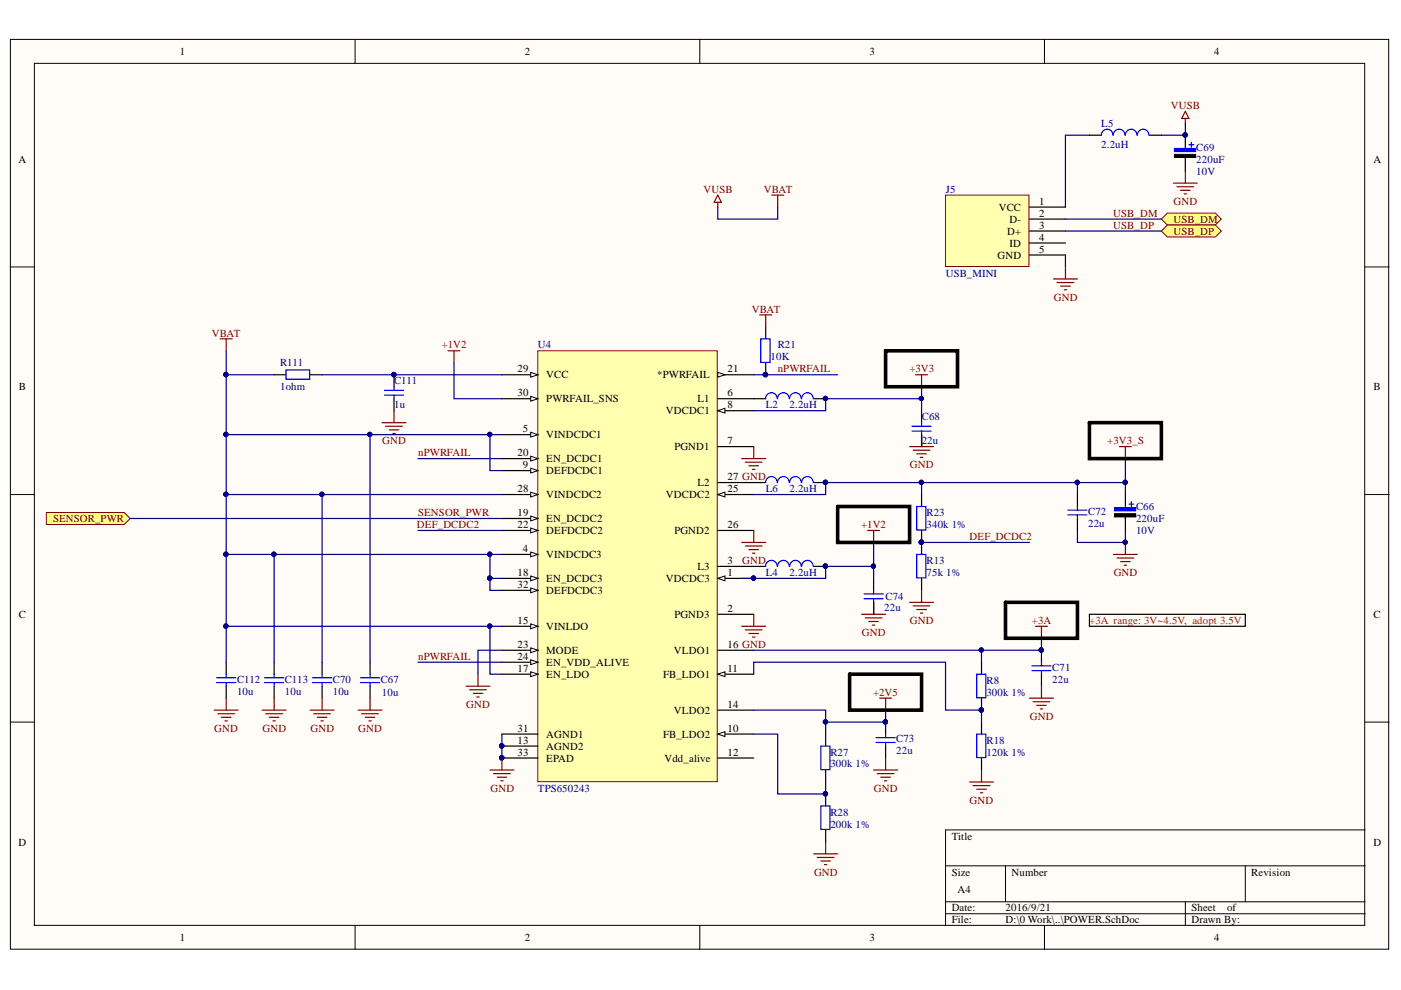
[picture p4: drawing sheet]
<svg xmlns="http://www.w3.org/2000/svg" width="297mm" height="210mm" viewBox="0 0 297 210" stroke-linecap="round" stroke-linejoin="round" font-family="sans-serif">
<g fill="#fffcf8" stroke="#000" stroke-width=".21">
<path d="M2.2 8.4h292.2v192.9h-292.2z"/>
<path d="M7.3 13.4h282v182.8h-282z"/>
</g>
<g fill="none" stroke="#000" stroke-width=".21">
<path d="M75.3 8.4v5M148.4 8.4v5M221.4 8.4v5M2.2 56.6h5.1M289.4 56.6h5.1M2.2 104.9h5.1M289.4 104.9h5.1M2.2 153.1h5.1M289.4 153.1h5.1M289.4 176h-88.9v20.3M75.3 196.3v5.1M148.4 196.3v5.1"/>
<path d="M200.5 183.6h88.9M200.5 191.2h88.9M200.5 193.7h88.9M213.2 183.6v7.6M221.4 196.3v5.1M251.3 191.2v5.1M264 183.6v7.6"/>
</g>
<path d="M248.8 38.8h5.1M249.5 39.6h3.6M251.3 23.6l.8 1.5h-1.5zM251.3 25.1v1M251.3 36.3v2.5M250.3 40.4h2M251.1 41.1h.5" fill="none" stroke="#800000" stroke-width=".25"/>
<path d="M159.8 84.5h2.5M172.5 84.5h2.6M159.8 102.3h2.5M172.5 102.3h2.6M159.8 120.1h2.5M172.5 120.1h2.6" fill="none" stroke="#000" stroke-width=".25"/>
<g fill="#000080" stroke="#000080" stroke-width=".21">
<circle cx="175" cy="84.5" r=".46"/>
<circle cx="175" cy="102.3" r=".46"/>
<circle cx="175" cy="120" r=".46"/>
</g>
<path d="M164.8 84.5a1.23 1.23 0 0 0-1.2-1.2 1.23 1.23 0 0 0-1.3 1.2M167.3 84.5a1.23 1.23 0 0 0-1.2-1.2 1.23 1.23 0 0 0-1.2 1.2M169.9 84.5a1.22 1.22 0 0 0-1.3-1.2 1.22 1.22 0 0 0-1.2 1.2M172.4 84.5a1.22 1.22 0 0 0-1.2-1.2 1.22 1.22 0 0 0-1.2 1.2M164.8 102.3a1.23 1.23 0 0 0-1.2-1.3 1.23 1.23 0 0 0-1.3 1.3M167.3 102.3a1.23 1.23 0 0 0-1.2-1.3 1.23 1.23 0 0 0-1.2 1.3M169.9 102.3a1.22 1.22 0 0 0-1.3-1.3 1.22 1.22 0 0 0-1.2 1.3M172.4 102.3a1.22 1.22 0 0 0-1.2-1.3 1.22 1.22 0 0 0-1.2 1.3M164.8 120.1a1.23 1.23 0 0 0-1.2-1.3 1.23 1.23 0 0 0-1.3 1.3M167.3 120.1a1.23 1.23 0 0 0-1.2-1.3 1.23 1.23 0 0 0-1.2 1.3M169.9 120.1a1.22 1.22 0 0 0-1.3-1.3 1.22 1.22 0 0 0-1.2 1.3M172.4 120.1a1.22 1.22 0 0 0-1.2-1.3 1.22 1.22 0 0 0-1.2 1.3" fill="none" stroke="#00f" stroke-width=".25"/>
<path d="M114 74.4h38.1v91.3h-38.1z" fill="#ffffb0" stroke="#800000" stroke-width=".21"/>
<path d="M106.4 142.9h7.6" fill="none" stroke="#000" stroke-width=".25"/>
<path d="M112.5 142.4l1.5 .5-1.5 .6z" fill="#fffcf8"/>
<path d="M112.5 142.4l1.5 .5-1.5 .6z" fill="none" stroke="#000" stroke-width=".21"/>
<path d="M106.4 122.6h7.6" fill="none" stroke="#000" stroke-width=".25"/>
<path d="M112.5 122.1l1.5 .5-1.5 .5z" fill="#fffcf8"/>
<path d="M112.5 122.1l1.5 .5-1.5 .5z" fill="none" stroke="#000" stroke-width=".21"/>
<path d="M106.4 109.9h7.6" fill="none" stroke="#000" stroke-width=".25"/>
<path d="M112.5 109.4l1.5 .5-1.5 .5z" fill="#fffcf8"/>
<path d="M112.5 109.4l1.5 .5-1.5 .5z" fill="none" stroke="#000" stroke-width=".21"/>
<path d="M106.4 97.2h7.6" fill="none" stroke="#000" stroke-width=".25"/>
<path d="M112.5 96.7l1.5 .5-1.5 .5z" fill="#fffcf8"/>
<path d="M112.5 96.7l1.5 .5-1.5 .5z" fill="none" stroke="#000" stroke-width=".21"/>
<path d="M152.2 79.5h7.6" fill="none" stroke="#000" stroke-width=".25"/>
<path d="M152.2 79l1.5 .5-1.5 .5z" fill="#fffcf8"/>
<path d="M152.2 79l1.5 .5-1.5 .5z" fill="none" stroke="#000" stroke-width=".21"/>
<path d="M106.4 112.5h7.6" fill="none" stroke="#000" stroke-width=".25"/>
<path d="M112.5 112l1.5 .5-1.5 .5z" fill="#fffcf8"/>
<path d="M112.5 112l1.5 .5-1.5 .5z" fill="none" stroke="#000" stroke-width=".21"/>
<path d="M106.4 137.9h7.6" fill="none" stroke="#000" stroke-width=".25"/>
<path d="M112.5 137.4l1.5 .5-1.5 .5z" fill="#fffcf8"/>
<path d="M112.5 137.4l1.5 .5-1.5 .5z" fill="none" stroke="#000" stroke-width=".21"/>
<path d="M106.4 140.4h7.6" fill="none" stroke="#000" stroke-width=".25"/>
<path d="M112.5 139.9l1.5 .5-1.5 .5z" fill="#fffcf8"/>
<path d="M112.5 139.9l1.5 .5-1.5 .5z" fill="none" stroke="#000" stroke-width=".21"/>
<path d="M152.2 104.9h7.6" fill="none" stroke="#000" stroke-width=".25"/>
<path d="M152.2 104.9l1.5-.6v1.1z" fill="#fffcf8"/>
<path d="M152.2 104.9l1.5-.6v1.1z" fill="none" stroke="#000" stroke-width=".21"/>
<path d="M106.4 104.9h7.6M152.2 112.5h7.6M152.2 102.3h7.6" fill="none" stroke="#000" stroke-width=".25"/>
<path d="M112.5 104.3l1.5 .6-1.5 .5z" fill="#fffcf8"/>
<path d="M112.5 104.3l1.5 .6-1.5 .5z" fill="none" stroke="#000" stroke-width=".21"/>
<path d="M106.4 79.5h7.6" fill="none" stroke="#000" stroke-width=".25"/>
<path d="M112.5 79l1.5 .5-1.5 .5z" fill="#fffcf8"/>
<path d="M112.5 79l1.5 .5-1.5 .5z" fill="none" stroke="#000" stroke-width=".21"/>
<path d="M106.4 84.5h7.6" fill="none" stroke="#000" stroke-width=".25"/>
<path d="M112.5 84l1.5 .5-1.5 .5z" fill="#fffcf8"/>
<path d="M112.5 84l1.5 .5-1.5 .5z" fill="none" stroke="#000" stroke-width=".21"/>
<path d="M106.4 125.2h7.6M106.4 155.6h7.6" fill="none" stroke="#000" stroke-width=".25"/>
<path d="M112.5 124.7l1.5 .5-1.5 .5z" fill="#fffcf8"/>
<path d="M112.5 124.7l1.5 .5-1.5 .5z" fill="none" stroke="#000" stroke-width=".21"/>
<path d="M152.2 122.6h7.6M106.4 160.7h7.6" fill="none" stroke="#000" stroke-width=".25"/>
<circle cx="106.4" cy="160.7" r=".46" fill="#000080" stroke="#000080" stroke-width=".21"/>
<path d="M152.2 122.6l1.5-.5v1z" fill="#fffcf8"/>
<path d="M152.2 122.6l1.5-.5v1z" fill="none" stroke="#000" stroke-width=".21"/>
<circle cx="159.8" cy="122.6" r=".46" fill="#000080" stroke="#000080" stroke-width=".21"/>
<path d="M106.4 117.6h7.6M152.2 130.2h7.6M152.2 120.1h7.6" fill="none" stroke="#000" stroke-width=".25"/>
<path d="M112.5 117l1.5 .6-1.5 .5z" fill="#fffcf8"/>
<path d="M112.5 117l1.5 .6-1.5 .5z" fill="none" stroke="#000" stroke-width=".21"/>
<path d="M106.4 92.2h7.6" fill="none" stroke="#000" stroke-width=".25"/>
<path d="M112.5 91.6l1.5 .6-1.5 .5z" fill="#fffcf8"/>
<path d="M112.5 91.6l1.5 .6-1.5 .5z" fill="none" stroke="#000" stroke-width=".21"/>
<path d="M152.2 84.5h7.6M152.2 94.7h7.6M152.2 87.1h7.6" fill="none" stroke="#000" stroke-width=".25"/>
<path d="M152.2 87.1l1.5-.5v1z" fill="#fffcf8"/>
<path d="M152.2 87.1l1.5-.5v1z" fill="none" stroke="#000" stroke-width=".21"/>
<path d="M106.4 99.8h7.6" fill="none" stroke="#000" stroke-width=".25"/>
<path d="M112.5 99.3l1.5 .5-1.5 .5z" fill="#fffcf8"/>
<path d="M112.5 99.3l1.5 .5-1.5 .5z" fill="none" stroke="#000" stroke-width=".21"/>
<path d="M152.2 155.6h7.6" fill="none" stroke="#000" stroke-width=".25"/>
<path d="M152.2 155.6l1.5-.5v1.1z" fill="#fffcf8"/>
<path d="M152.2 155.6l1.5-.5v1.1z" fill="none" stroke="#000" stroke-width=".21"/>
<path d="M152.2 142.9h7.6" fill="none" stroke="#000" stroke-width=".25"/>
<path d="M152.2 142.9l1.5-.5v1.1z" fill="#fffcf8"/>
<path d="M152.2 142.9l1.5-.5v1.1z" fill="none" stroke="#000" stroke-width=".21"/>
<path d="M106.4 132.8h7.6M106.4 158.2h7.6M152.2 150.6h7.6M152.2 160.7h7.6" fill="none" stroke="#000" stroke-width=".25"/>
<circle cx="106.4" cy="158.1" r=".46" fill="#000080" stroke="#000080" stroke-width=".21"/>
<path d="M112.5 132.3l1.5 .5-1.5 .5z" fill="#fffcf8"/>
<path d="M112.5 132.3l1.5 .5-1.5 .5z" fill="none" stroke="#000" stroke-width=".21"/>
<g fill="none" stroke="#000" stroke-width=".25">
<path d="M251.3 28.7v2.5M251.3 33v3.3M162.3 69.3v2.5M162.3 76.9v2.6M195.4 87.1v2.5M195.4 92.2v2.5M228.4 104.9v2.5M228.4 109.9v2.6M152.2 137.9h7.6M185.2 122.6v2.6M185.2 127.7v2.5M187.8 153.1v2.5"/>
<path d="M187.8 158.2v2.5"/>
</g>
<g fill="#000080" stroke="#000080" stroke-width=".21">
<circle cx="106.4" cy="160.7" r=".46"/>
<circle cx="159.8" cy="122.6" r=".46"/>
<circle cx="106.4" cy="158.1" r=".46"/>
<circle cx="162.3" cy="79.4" r=".47"/>
<circle cx="187.7" cy="153.1" r=".46"/>
<circle cx="251.3" cy="28.6" r=".46"/>
</g>
<g fill="none" stroke="#00f" stroke-width=".25">
<path d="M251.3 31.2v.8M252.1 30.7h1M252.6 30.2v1M161.3 71.8h2v5h-2zM193.4 90.4h4M193.4 91.4h4M195.4 89.6v.8M195.4 91.4v.8M226.4 109.2h4.1M226.4 108.2h4.1M228.4 107.4v.8M228.4 109.2v.7"/>
<path d="M183.2 125.9h4.1M183.2 126.9h4.1M185.2 125.2v.7M185.2 126.9v.8M185.7 156.4h4.1M185.7 157.4h4.1M187.8 155.6v.8M187.8 157.4v.8"/>
</g>
<g fill="none" stroke="#800000" stroke-width=".25">
<path d="M223.4 59.1h5M224.1 59.9h3.6M225.9 56.6v2.5M95 74.4h2.5M96.3 74.4v2.5M194.1 79.5h2.6M195.4 79.5v2.5M224.9 60.7h2M225.6 61.4h.5M192.8 94.7h5.1M193.6 95.5h3.6M194.4 96.2h2"/>
<path d="M195.1 97h.5M195.4 92.2v2.5M157.3 115h5M158 115.8h3.6M158.8 116.5h2M159.5 117.3h.6M159.8 112.5v2.5M184 112.5h2.5M185.2 112.5v2.5M182.7 130.2h5.1M183.4 131h3.6M184.2 131.8h2"/>
<path d="M185 132.5h.5M185.2 127.7v2.5M98.8 145.5h5.1M99.6 146.2h3.5M100.3 147h2.1M101.1 147.8h.5M101.3 142.9v2.6M186.5 148h2.5M187.8 148v2.6M103.9 163.3h5.1M104.6 164h3.6M105.4 164.8h2"/>
<path d="M106.2 165.5h.5M106.4 160.7v2.6M175.1 178.5v2.5M185.2 163.3h5.1M186 164h3.5M186.7 164.8h2.1M187.5 165.5h.5M187.8 160.7v2.6M172.5 181h5.1M173.3 181.8h3.5M174 182.6h2.1M174.8 183.3h.5"/>
</g>
<path d="M249 31.5h4.5v.6h-4.5z" fill="#00f" stroke="#00f" stroke-width=".21"/>
<path d="M249 32.7h4.5v.7h-4.5z" fill="#000" stroke="#000" stroke-width=".21"/>
<path d="M200.5 41.4h17.7v15.1h-17.7z" fill="#ffffb0" stroke="#800000" stroke-width=".21"/>
<path d="M231 28.7h2.5M243.7 28.7h2.5M218.3 43.9h7.6M218.3 46.4h7.6M218.3 49h7.6M218.3 51.5h7.6M218.3 54.1h7.6" fill="none" stroke="#000" stroke-width=".25"/>
<path d="M236 28.7a1.22 1.22 0 0 0-1.3-1.3 1.22 1.22 0 0 0-1.2 1.3M238.5 28.7a1.23 1.23 0 0 0-1.2-1.3 1.23 1.23 0 0 0-1.3 1.3M241 28.7a1.22 1.22 0 0 0-1.2-1.3 1.22 1.22 0 0 0-1.2 1.3M243.6 28.7a1.22 1.22 0 0 0-1.2-1.3 1.22 1.22 0 0 0-1.3 1.3" fill="none" stroke="#00f" stroke-width=".25"/>
<path d="M152.2 41.4l.7 1.5h-1.5zM152.2 42.9v1M163.6 41.4h2.6M164.9 41.4v2.5M161.1 66.8h2.5M162.3 66.8v2.5" fill="none" stroke="#800000" stroke-width=".25"/>
<g fill="#ffff80" stroke="#800000" stroke-width=".21">
<path d="M246.2 46.4l1.3-1.2h10.2l1.2 1.2-1.2 1.3h-10.2z" fill-rule="evenodd"/>
<path d="M246.2 49l1.3-1.3h10.2l1.2 1.3-1.2 1.3h-10.2z" fill-rule="evenodd"/>
</g>
<path d="M195.4 104.9v2.5M195.4 112.5v5.1M195.4 122.6v2.6" fill="none" stroke="#000" stroke-width=".25"/>
<circle cx="195.3" cy="115" r=".46" fill="#000080" stroke="#000080" stroke-width=".21"/>
<path d="M194.4 117.6h1.9v4.9h-1.9zM194.4 107.4h1.9v5h-1.9z" fill="none" stroke="#00f" stroke-width=".25"/>
<path d="M237.3 94.7h2.6M238.6 94.7v2.5M192.8 127.7h5.1M193.6 128.5h3.6M194.4 129.2h2M195.1 130h.5M195.4 125.2v2.5" fill="none" stroke="#800000" stroke-width=".25"/>
<path d="M9.8 108.7h16.5l1.3 1.2-1.3 1.3h-16.5z" fill-rule="evenodd" fill="#ffff80" stroke="#800000" stroke-width=".21"/>
<g fill="none" stroke="#000" stroke-width=".25">
<path d="M58.1 79.5h2.6M65.7 79.5h2.6M83.5 79.5v2.5M83.5 84.5v2.6M238.6 104.9v2.5M238.6 109.2v3.3M220.8 137.9v2.5M231 130.2h33v2.6h-33zM48 140.4v2.5M48 145.5v2.5M58.1 140.4v2.5M58.1 145.5v2.5"/>
<path d="M68.3 140.4v2.5M68.3 145.5v2.5M78.5 140.4v2.5M78.5 145.5v2.5M175.1 155.6v2.6M208.1 140.4v2.5M208.1 148v2.6M208.1 153.1v2.5M220.8 142.9v2.6M175.1 163.3v2.5M175.1 168.3v2.6M175.1 176v2.5"/>
<path d="M208.1 160.7v2.6"/>
</g>
<g fill="none" stroke="#00f" stroke-width=".25">
<path d="M60.6 78.4h5v2h-5zM81.5 82.8h4.1M81.5 83.8h4.1M83.5 82v.8M83.5 83.8v.7M238.6 107.4v.8M239.4 106.9h1M239.9 106.4v1M45.9 144.7h4.1M45.9 143.7h4.1M48 142.9v.8M48 144.7v.8"/>
<path d="M56.1 144.7h4.1M56.1 143.7h4.1M58.1 142.9v.8M58.1 144.7v.8M66.3 144.7h4M66.3 143.7h4M68.3 142.9v.8M68.3 144.7v.8M76.4 144.7h4.1M76.4 143.7h4.1M78.5 142.9v.8M78.5 144.7v.8"/>
<path d="M174 158.2h2v5h-2zM207.1 155.6h1.9v5h-1.9zM207.1 142.9h1.9v5h-1.9zM218.8 141.2h4M218.8 142.2h4M220.8 140.4v.8M220.8 142.2v.7M174 170.9h2v5h-2z"/>
</g>
<path d="M236.3 107.6h4.5v.7h-4.5z" fill="#00f" stroke="#00f" stroke-width=".21"/>
<path d="M236.3 108.9h4.5v.7h-4.5z" fill="#000" stroke="#000" stroke-width=".21"/>
<g fill="none" stroke="#800000" stroke-width=".25">
<path d="M46.7 71.8h2.5M48 71.8v2.6M81 89.6h5.1M81.8 90.4h3.5M82.5 91.1h2.1M83.3 91.9h.5M83.5 87.1v2.5M157.3 97.2h5M158 98h3.6M158.8 98.8h2M159.5 99.5h.6M159.8 94.7v2.5"/>
<path d="M236.1 117.6h5M236.8 118.3h3.6M237.6 119.1h2M238.4 119.8h.5M238.6 115v2.6M157.3 132.8h5M158 133.6h3.6M158.8 134.3h2M159.5 135.1h.6M159.8 130.2v2.6M219.5 132.8h2.6M220.8 132.8v2.5"/>
<path d="M45.4 150.6h5.1M46.2 151.3h3.5M46.9 152.1h2.1M47.7 152.9h.5M48 148v2.6M55.6 150.6h5.1M56.3 151.3h3.6M57.1 152.1h2M57.9 152.9h.5M58.1 148v2.6M65.7 150.6h5.1M66.5 151.3h3.6"/>
<path d="M67.3 152.1h2M68 152.9h.5M68.3 148v2.6M75.9 150.6h5.1M76.7 151.3h3.5M77.4 152.1h2.1M78.2 152.9h.5M78.5 148v2.6M218.3 148h5.1M219 148.8h3.6M219.8 149.5h2M220.6 150.3h.5"/>
<path d="M220.8 145.5v2.5M205.6 165.8h5M206.3 166.6h3.6M207.1 167.3h2M207.8 168.1h.6M208.1 163.3v2.5"/>
</g>
<g fill="#000080" stroke="#000080" stroke-width=".21">
<circle cx="238.6" cy="115" r=".46"/>
<circle cx="220.8" cy="137.8" r=".46"/>
<circle cx="175" cy="168.3" r=".46"/>
<circle cx="208" cy="150.5" r=".46"/>
<circle cx="83.5" cy="79.4" r=".46"/>
<circle cx="106.4" cy="160.7" r=".46"/>
<circle cx="106.4" cy="158.1" r=".46"/>
<circle cx="195.3" cy="115" r=".46"/>
<circle cx="251.3" cy="28.6" r=".46"/>
<circle cx="103.8" cy="122.6" r=".46"/>
<circle cx="175" cy="84.5" r=".46"/>
<circle cx="195.3" cy="84.5" r=".46"/>
<circle cx="228.4" cy="102.3" r=".46"/>
<circle cx="195.3" cy="102.3" r=".46"/>
<circle cx="208.1" cy="137.8" r=".46"/>
<circle cx="159.8" cy="122.6" r=".46"/>
<circle cx="175" cy="120" r=".46"/>
<circle cx="162.3" cy="79.4" r=".47"/>
<circle cx="185.2" cy="120" r=".46"/>
<circle cx="238.5" cy="102.3" r=".46"/>
<circle cx="175" cy="102.3" r=".46"/>
<circle cx="175" cy="153.1" r=".46"/>
<circle cx="187.7" cy="153.1" r=".46"/>
<circle cx="103.8" cy="117.5" r=".46"/>
<circle cx="103.8" cy="92.1" r=".46"/>
<circle cx="103.8" cy="132.8" r=".46"/>
<circle cx="47.9" cy="117.5" r=".47"/>
<circle cx="47.9" cy="132.8" r=".47"/>
<circle cx="47.9" cy="79.4" r=".47"/>
<circle cx="47.9" cy="92.1" r=".46"/>
<circle cx="78.4" cy="92.1" r=".46"/>
<circle cx="58.1" cy="117.5" r=".47"/>
<circle cx="68.2" cy="104.8" r=".46"/>
<circle cx="47.9" cy="104.8" r=".46"/>
</g>
<path d="M187.8 74.4h15.2v7.6h-15.2zM231 89.6h15.2v7.6h-15.2zM177.6 107.4h15.2v7.6h-15.2zM213.2 127.7h15.2v7.6h-15.2zM180.1 142.9h15.3v7.7h-15.3z" fill="none" stroke="#000" stroke-width=".76"/>
<g fill="none" stroke="#000080" stroke-width=".25">
<path d="M231 28.7h-5.1v15.2M251.3 26.1v2.6h-5.1M152.2 43.9v2.5h12.7v-2.5M225.9 46.4h20.3M225.9 49h20.3M225.9 54.1v2.5M48 74.4v5.1M58.1 79.5h-10.1v12.7h55.9M68.3 79.5h38.1M96.3 76.9v7.6h10.1M159.8 79.5h17.8M48 92.2v12.7"/>
<path d="M78.5 92.2v48.2M88.6 97.2h17.8M106.4 92.2h-2.5v7.6h2.5M159.8 87.1h15.3v-2.6h20.3v2.6M195.4 82v2.5M195.4 92.2v2.5M238.6 97.2v5.1M27.6 109.9h78.8M48 117.6v15.2h55.9M58.1 117.6v22.8M68.3 104.9v35.5M88.6 112.5h17.8"/>
<path d="M106.4 117.6h-2.5v5M106.4 104.9h-58.4v12.7h55.9M159.8 104.9h15.3v-2.6h63.5v2.6M185.2 115v5.1M195.4 115h22.9M195.4 102.3v2.6M228.4 112.5v2.5h10.2v-2.5M228.4 102.3v2.6M48 132.8v7.6M103.9 122.6v2.6h2.5M103.9 122.6h2.5M106.4 137.9h-5.1v5"/>
<path d="M106.4 132.8h-2.5v10.1h2.5M157.3 122.6h17.8v-2.5h10.1v2.5M185.2 127.7v2.5M208.1 137.9v2.5M220.8 135.3v2.6h-61M88.6 140.4h17.8M106.4 155.6v5.1M159.8 155.6h5.1v12.7h10.2v-2.5M159.8 142.9v-2.5h40.7v10.2h7.6v2.5M159.8 150.6h15.3v5M187.8 150.6v2.5h-12.7"/>
</g>
<g font-size="2.3">
<text x="38.2" y="11.7">1</text>
<text x="111.2" y="11.7">2</text>
<text x="184.3" y="11.7">3</text>
<text x="257.4" y="11.7">4</text>
<text x="3.9" y="34.5">A</text>
<text x="291.2" y="34.5">A</text>
<text x="211.8" y="44.7">VCC</text>
<text x="214" y="47.3">D-</text>
<text x="220.3" y="43.5">1</text>
<text x="220.3" y="46">2</text>
<text x="213.5" y="49.8">D+</text>
<text x="214" y="52.3">ID</text>
<text x="220.3" y="48.5">3</text>
<text x="220.3" y="51.1">4</text>
<text x="220.3" y="53.6">5</text>
<text x="211.5" y="54.9">GND</text>
<text x="4" y="82.8">B</text>
<text x="109.7" y="79">29</text>
<text x="115.8" y="80.2">VCC</text>
<text x="139.3" y="80.2">*PWRFAIL</text>
<text x="154.2" y="79">21</text>
<text x="291.2" y="82.8">B</text>
<text x="109.7" y="84">30</text>
<text x="115.8" y="85.3">PWRFAIL_SNS</text>
<text x="141.2" y="87.8">VDCDC1</text>
<text x="147.9" y="85.3">L1</text>
<text x="154.2" y="84">6</text>
<text x="154.2" y="86.6">8</text>
<text x="110.8" y="91.6">5</text>
<text x="115.8" y="92.9">VINDCDC1</text>
<text x="143" y="95.4">PGND1</text>
<text x="154.2" y="94.2">7</text>
<text x="109.7" y="96.7">20</text>
<text x="110.8" y="99.2">9</text>
<text x="115.8" y="98">EN_DCDC1</text>
<text x="115.8" y="100.5">DEFDCDC1</text>
<text x="154.2" y="101.8">27 GND</text>
<text x="109.7" y="104.4">28</text>
<text x="115.8" y="105.7">VINDCDC2</text>
<text x="141.2" y="105.7">VDCDC2</text>
<text x="147.9" y="103">L2</text>
<text x="154.2" y="104.4">25</text>
<text x="109.7" y="109.5">19</text>
<text x="109.7" y="112">22</text>
<text x="115.8" y="110.7">EN_DCDC2</text>
<text x="115.8" y="113.3">DEFDCDC2</text>
<text x="143" y="113.3">PGND2</text>
<text x="154.2" y="112">26</text>
<text x="110.8" y="117.1">4</text>
<text x="115.8" y="118.3">VINDCDC3</text>
<text x="154.2" y="119.6">3</text>
<text x="109.7" y="122.1">18</text>
<text x="109.7" y="124.7">32</text>
<text x="115.8" y="123.4">EN_DCDC3</text>
<text x="115.8" y="126">DEFDCDC3</text>
<text x="141.2" y="123.4">VDCDC3</text>
<text x="147.9" y="120.9">L3</text>
<text x="154.2" y="122.1">1</text>
<text x="4" y="131">C</text>
<text x="143" y="131">PGND3</text>
<text x="154.2" y="129.8">2</text>
<text x="291.2" y="131">C</text>
<text x="109.7" y="137.4">23</text>
<text x="109.7" y="132.3">15</text>
<text x="115.8" y="133.6">VINLDO</text>
<text x="154.2" y="137.4">16 GND</text>
<text x="109.7" y="142.4">17</text>
<text x="109.7" y="139.9">24</text>
<text x="115.8" y="143.7">EN_LDO</text>
<text x="115.8" y="138.6">MODE</text>
<text x="115.8" y="141.2">EN_VDD_ALIVE</text>
<text x="140.6" y="143.7">FB_LDO1</text>
<text x="142.9" y="138.6">VLDO1</text>
<text x="154.2" y="142.4">11</text>
<text x="109.7" y="155.1">31</text>
<text x="142.9" y="151.3">VLDO2</text>
<text x="154.2" y="155.1">10</text>
<text x="154.2" y="150">14</text>
<text x="109.7" y="160.2">33</text>
<text x="109.7" y="157.7">13</text>
<text x="115.8" y="156.4">AGND1</text>
<text x="115.8" y="161.5">EPAD</text>
<text x="115.8" y="158.9">AGND2</text>
<text x="140.6" y="156.4">FB_LDO2</text>
<text x="140.9" y="161.5">Vdd_alive</text>
<text x="154.2" y="160.2">12</text>
<text x="3.9" y="179.3">D</text>
<text x="201.8" y="178">Title</text>
<text x="291.2" y="179.3">D</text>
<text x="201.8" y="185.6">Size</text>
<text x="214.5" y="185.6">Number</text>
<text x="265.3" y="185.6">Revision</text>
<text x="203" y="189.4">A4</text>
<text x="201.8" y="193.2">Date:</text>
<text x="201.8" y="195.8">File:</text>
<text x="213.2" y="193.2">2016/9/21</text>
<text x="213.2" y="195.8">D:\0 Work\..\POWER.SchDoc</text>
<text x="252.6" y="193.2">Sheet</text>
<text x="252.6" y="195.8">Drawn By:</text>
<text x="260.2" y="193.2">of</text>
<text x="38.2" y="199.6">1</text>
<text x="111.2" y="199.6">2</text>
<text x="184.3" y="199.6">3</text>
<text x="257.4" y="199.6">4</text>
</g>
<g font-size="2.3" fill="#800000">
<text x="248.2" y="23.1">VUSB</text>
<text x="149.2" y="40.8">VUSB</text>
<text x="161.9" y="40.8">VBAT</text>
<text x="236" y="46">USB_DM</text>
<text x="248.8" y="43.5">GND</text>
<text x="248.8" y="47.3">USB_DM</text>
<text x="236" y="48.5">USB_DP</text>
<text x="248.8" y="49.8">USB_DP</text>
<text x="223.4" y="63.7">GND</text>
<text x="44.9" y="71.3">VBAT</text>
<text x="159.4" y="66.3">VBAT</text>
<text x="93.7" y="73.9">+1V2</text>
<text x="164.9" y="79">nPWRFAIL</text>
<text x="192.8" y="79">+3V3</text>
<text x="81" y="94.2">GND</text>
<text x="234.8" y="94.2">+3V3_S</text>
<text x="88.7" y="96.7">nPWRFAIL</text>
<text x="192.9" y="99.2">GND</text>
<text x="11.3" y="110.7">SENSOR_PWR</text>
<text x="88.4" y="112">DEF_DCDC2</text>
<text x="88.7" y="109.5">SENSOR_PWR</text>
<text x="182.6" y="112">+1V2</text>
<text x="157.4" y="119.6">GND</text>
<text x="205.6" y="114.5">DEF_DCDC2</text>
<text x="236.1" y="122.1">GND</text>
<text x="182.7" y="134.8">GND</text>
<text x="192.9" y="132.3">GND</text>
<text x="218.8" y="132.3">+3A</text>
<text x="88.7" y="139.9">nPWRFAIL</text>
<text x="185.1" y="147.5">+2V5</text>
<text x="45.4" y="155.1">GND</text>
<text x="55.7" y="155.1">GND</text>
<text x="65.8" y="155.1">GND</text>
<text x="76" y="155.1">GND</text>
<text x="98.8" y="150">GND</text>
<text x="218.4" y="152.6">GND</text>
<text x="104" y="167.9">GND</text>
<text x="185.3" y="167.9">GND</text>
<text x="205.6" y="170.4">GND</text>
<text x="172.6" y="185.6">GND</text>
</g>
<g font-size="2.3" fill="#000080">
<text x="233.5" y="26.9">L5</text>
<text x="233.5" y="31.4">2.2uH</text>
<text x="253.6" y="34.5">220uF</text>
<text x="253.6" y="32">C69</text>
<text x="200.5" y="40.8">J5</text>
<text x="253.6" y="37">10V</text>
<text x="200.5" y="58.7">USB_MINI</text>
<text x="59.4" y="77.7">R111</text>
<text x="114" y="73.9">U4</text>
<text x="163.4" y="76.4">10K</text>
<text x="164.9" y="73.9">R21</text>
<text x="59.4" y="82.8">1ohm</text>
<text x="83.6" y="81.5">C111</text>
<text x="83.6" y="86.6">1u</text>
<text x="162.3" y="86.6">L2</text>
<text x="167.4" y="86.6">2.2uH</text>
<text x="195.4" y="89.1">C68</text>
<text x="195.4" y="94.2">22u</text>
<text x="162.3" y="104.4">L6</text>
<text x="167.4" y="104.4">2.2uH</text>
<text x="196.4" y="112">340k 1%</text>
<text x="196.4" y="109.5">R23</text>
<text x="230.7" y="111.8">22u</text>
<text x="230.7" y="109.2">C72</text>
<text x="240.9" y="110.7">220uF</text>
<text x="240.9" y="113.3">10V</text>
<text x="240.9" y="108.2">C66</text>
<text x="196.4" y="119.6">R13</text>
<text x="162.3" y="122.1">L4</text>
<text x="167.4" y="122.1">2.2uH</text>
<text x="196.4" y="122.1">75k 1%</text>
<text x="187.5" y="129.5">22u</text>
<text x="187.7" y="127.2">C74</text>
<text x="223.1" y="142.2">C71</text>
<text x="50.3" y="147.3">10u</text>
<text x="50.3" y="144.7">C112</text>
<text x="60.4" y="147.3">10u</text>
<text x="60.4" y="144.7">C113</text>
<text x="70.6" y="147.3">10u</text>
<text x="70.6" y="144.7">C70</text>
<text x="80.7" y="144.7">C67</text>
<text x="81" y="147.5">10u</text>
<text x="209.1" y="147.5">300k 1%</text>
<text x="209.1" y="145">R8</text>
<text x="223.1" y="144.7">22u</text>
<text x="176.1" y="160.2">R27</text>
<text x="190" y="159.9">22u</text>
<text x="190" y="157.4">C73</text>
<text x="209.1" y="160.2">120k 1%</text>
<text x="209.1" y="157.7">R18</text>
<text x="114" y="167.9">TPS650243</text>
<text x="176.1" y="162.7">300k 1%</text>
<text x="176.1" y="173">R28</text>
<text x="176.1" y="175.5">200k 1%</text>
</g>
<text font-size="2.3" fill="#f00" x="231" y="132.3">+3A range: 3V~4.5V, adopt 3.5V</text>
</svg>
